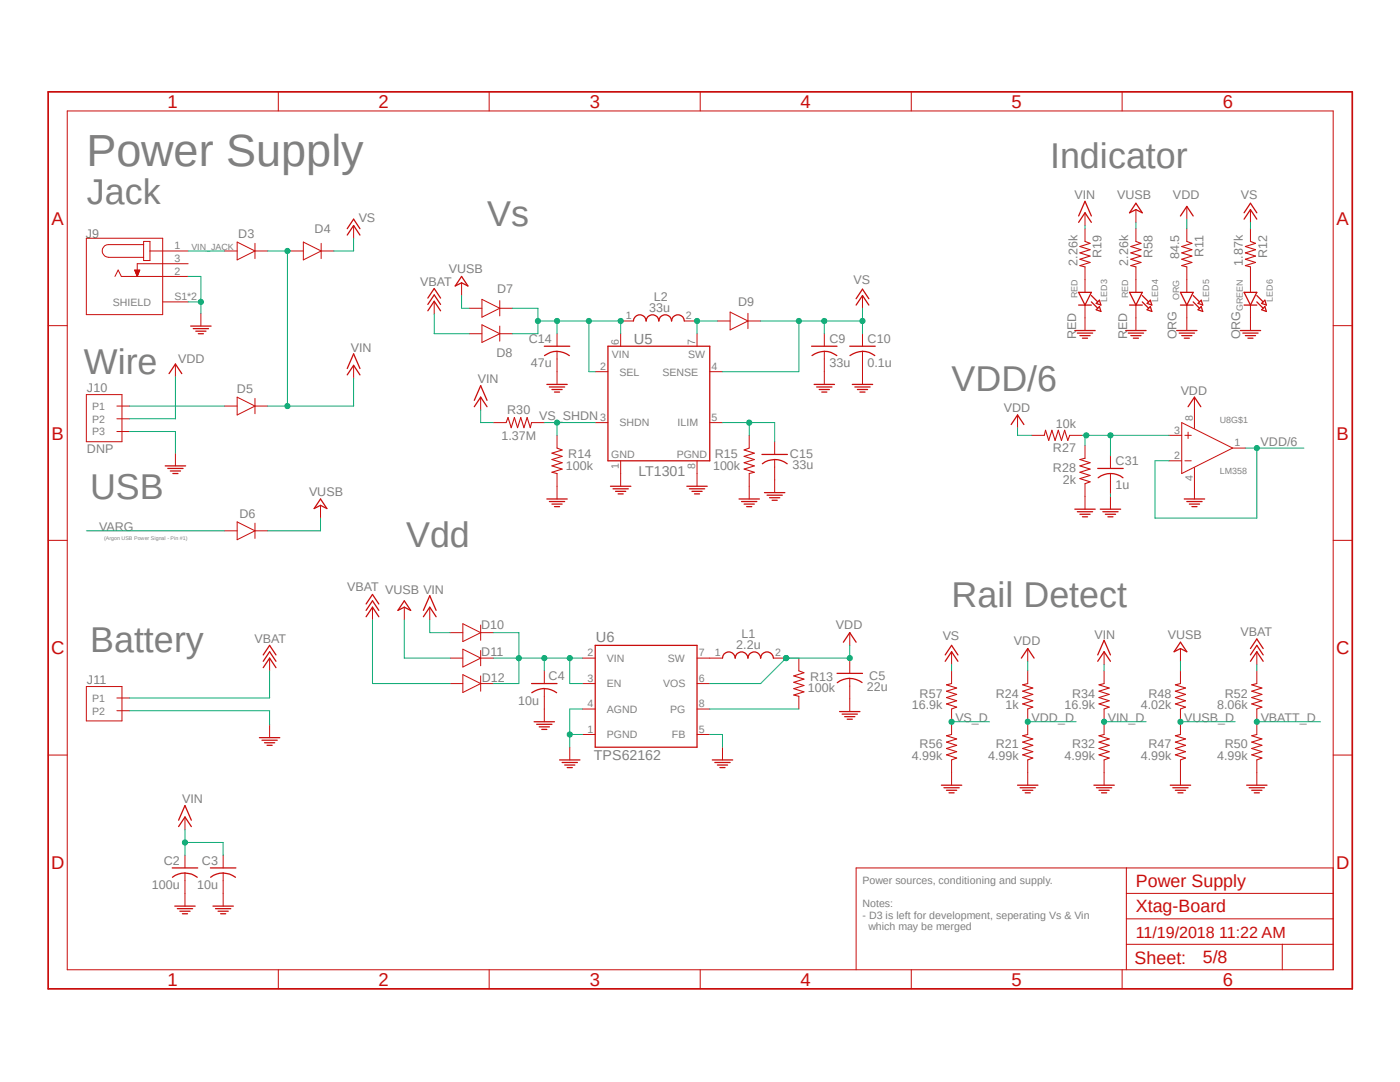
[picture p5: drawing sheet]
<svg xmlns="http://www.w3.org/2000/svg" width="279mm" height="216mm" viewBox="0 0 279 216" stroke-linecap="round" stroke-linejoin="round" font-family="sans-serif">
<path d="M9.1 18l261.2 179.9M270.3 18l-261.2 179.9" fill="none" stroke="#fff" stroke-width=".2"/>
<g fill="none" stroke="#c90d0c" stroke-width=".2">
<path d="M55.5 18.3v3.8M97.6 18.3v3.8M139.7 18.3v3.8M181.9 18.3v3.8M223.9 18.3v3.8M13.4 22.1h252.7v171.4h-252.7zM17.2 47.5h15.3v15.3h-15.3zM22.9 55.2l.7-1.3 .6 1.3h13.3M26.9 53.9h1l-.5 1.3zM26.9 53.9h1M26.9 54h.9M27 54.1h.8"/>
<path d="M27 54.2h.8M27.1 54.3h.6M27.1 54.5h.5M27.1 54.4h.6M27.1 54.6h.5M27.2 54.7h.4M27.3 54.8h.2M27.3 55h.1M27.3 54.9h.2M27.3 55.1h.1M28.7 48.8h-7a1.27 1.27 0 0 0-1.3 1.3 1.27 1.27 0 0 0 1.3 1.3h7M28.7 48.2h1.2v3.8h-1.2z"/>
<path d="M29.9 50.1h7.6M37.5 52.6h-10.1v2.6M44.8 50.1h2.5M47.3 48.3l3.6 1.8-3.6 1.8zM50.9 50.1h2.5M50.9 48.6v3M58 50.1h2.5M60.5 48.3l3.6 1.8-3.6 1.8zM64.1 50.1h2.5M64.1 48.6v3M70.6 45v2.5M92.1 56.4v2.6"/>
<path d="M96.2 59.7l3.5 1.8-3.5 1.8zM99.7 60v3M172.1 59v2.5M216.5 42.5v2.5M216.5 45.6v2.6M216.5 53.3v5M226.7 41.8v2.6M226.7 45.6v2.6M226.7 53.3v5M236.9 41.2v2.5M236.9 45.6v2.6M236.9 53.3v5"/>
<path d="M249.6 41.8v2.6M249.6 45.6v2.6M249.6 53.3v5M9.6 65h3.8M17.2 78.7h7.1v9.4h-7.1zM32.5 60.2h5M35 72.6v2.6M40.1 62.5v2.6M47.3 79.2l3.6 1.8-3.6 1.8zM50.9 79.5v3M70.6 72.9v2.5M86.7 60.1v2.6"/>
<path d="M93.6 61.5h2.6M93.6 66.6h2.6M95.9 79.2v2.6M96.2 64.8l3.5 1.8-3.5 1.7zM99.7 61.5h2.6M99.7 65.1v3M99.7 66.6h2.6M111.2 66.6v2.5M111.2 70.1v6.6M118.8 74.2h2.5M123.9 66.6v2.5M123.9 64.1h2.5"/>
<path d="M136.6 64.1h2.5M139.1 66.6v2.5M141.6 74.2h2.6M143.2 64.1h2.5M145.7 62.3l3.6 1.8-3.6 1.7zM149.3 64.1h2.5M149.3 62.5v3.1M164.5 66.6v2.5M164.5 70.1v6.6M172.1 66.6v2.5M172.1 70.1v6.6M216.5 60.9v5.1"/>
<path d="M226.7 60.9v5.1M236.9 60.9v5.1M238.4 79.2v6.3M249.6 60.9v5.1M266.1 65h3.8M23.3 81h2.6M23.3 83.6h2.6M23.3 86.1h2.6M35 90.4v2.6M44.8 81h2.5M50.9 81h2.5M98.5 84.3h2.5"/>
<path d="M106.1 84.3h2.5M111.2 86.9v2.5M111.2 94.5v5.1M118.8 84.3h2.5M123.9 91.9v5.1M139.1 91.9v5.1M141.6 84.3h2.6M149.5 86.9v2.5M149.5 94.5v5.1M154.6 88.1v2.6M154.6 91.7v6.6M203.1 82.8v2.5"/>
<path d="M205.9 86.9h2.5M213.5 86.9h2.5M216.5 88.9v2.5M216.5 96.5v5.1M221.6 90.9v2.6M221.6 94.5v4.1M221.6 99.1v2.5M233.3 86.9h2.5M233.3 91.9h2.5M235.8 84.3l10.2 5.1-10.2 5.1zM236.5 86.9h1.2M236.5 91.9h1.2"/>
<path d="M237.1 86.2v1.3M238.4 93.3v6.3M246 89.4h2.5M9.6 107.8h3.8M44.8 105.9h2.5M47.3 104.1l3.6 1.8-3.6 1.8zM50.9 104.4v3M50.9 105.9h2.5M64 100.8v2.6M266.1 107.8h3.8M17.2 137h7.1v6.8h-7.1zM23.3 139.3h2.6"/>
<path d="M53.8 131.3v2.6M74.3 121.2v2.5M80.7 121.2v2.5M85.8 121.2v2.5M89.8 131.3h2.6M89.8 136.4h2.6M89.8 126.2h2.6M92.4 124.5l3.5 1.7-3.5 1.8zM92.4 129.5l3.5 1.8-3.5 1.8zM92.4 134.6l3.5 1.8-3.5 1.8zM95.9 131.3h2.6M95.9 136.4h2.6"/>
<path d="M95.9 124.7v3.1M95.9 129.8v3M95.9 134.9v3M95.9 126.2h2.6M108.6 133.9v2.5M108.6 137.4v6.6M116.2 131.3h2.6M116.2 136.4h2.6M139.1 131.3h5.1M139.1 136.4h2.5M154.3 131.3h2.6M159.4 131.3v2.6"/>
<path d="M159.4 138.9v2.6M169.6 126.2v2.6M169.6 131.8v2.6M169.6 135.4v6.6M189.9 130v2.6M189.9 133.9v2.5M205.1 129.4v2.6M205.1 133.9v2.5M220.3 130v2.6M220.3 133.9v2.5M235.6 129.4v2.6M235.6 133.9v2.5"/>
<path d="M250.8 130v2.6M250.8 133.9v2.5M9.6 150.7h3.8M23.3 141.8h2.6M53.8 144.7v2.5M113.7 149.1v2.5M116.2 146.6h2.6M116.2 141.5h2.6M139.1 146.6h2.5M139.1 141.5h2.5M144.2 149.1v2.5M189.9 141.5v5.1"/>
<path d="M189.9 151.6v5.1M205.1 141.5v5.1M205.1 151.6v5.1M220.3 141.5v5.1M220.3 151.6v5.1M235.6 141.5v5.1M235.6 151.6v5.1M250.8 141.5v5.1M250.8 151.6v5.1M266.1 150.7h3.8M36.9 163v2.6M36.9 170.6v2.6"/>
<path d="M36.9 174.2v6.6M44.5 170.6v2.6M44.5 174.2v6.6M224.8 173.2v20.3M224.8 178.3h41.3M266.1 173.2h-95.2v20.3M55.5 193.5v3.8M97.6 193.5v3.8M139.7 193.5v3.8M181.9 193.5v3.8M223.9 193.5v3.8M224.8 188.4h41.3"/>
<path d="M224.8 183.3h41.3M255.9 188.4v5.1"/>
</g>
<path d="M9.6 18.3h260.3v179h-260.3z" fill="none" stroke="#c90d0c" stroke-width=".34"/>
<g fill="none" stroke="#c90d0c" stroke-width=".21">
<path d="M216.5 48.2l1.1 .4-2.1 .6 2.1 .6-2.1 .7 2.1 .6-2.1 .6 2.1 .7-2.1 .6 1 .3M226.7 48.2l1 .4-2 .6 2 .6-2 .7 2 .6-2 .6 2 .7-2 .6 1 .3M236.9 48.2l1 .4-2.1 .6 2.1 .6-2.1 .7 2.1 .6-2.1 .6 2.1 .7-2.1 .6 1.1 .3M249.6 48.2l1 .4-2.1 .6 2.1 .6-2.1 .7 2.1 .6-2.1 .6 2.1 .7-2.1 .6 1.1 .3M101 84.3l.4-1 .6 2 .7-2 .6 2 .6-2 .7 2 .6-2 .6 2 .3-1M111.2 89.4l1 .4-2 .6 2 .7-2 .6 2 .6-2 .7 2 .6-2 .6 1 .3M149.5 89.4l-1 .4 2 .6-2 .7 2 .6-2 .6 2 .7-2 .6 2 .6-1 .3M208.4 86.9l.3-1 .6 2 .6-2 .7 2 .6-2 .6 2 .7-2 .6 2 .4-1M216.5 91.4l-1 .3 2.1 .6-2.1 .7 2.1 .6-2.1 .6 2.1 .7-2.1 .6 2.1 .6-1.1 .4M159.4 133.9l1 .3-2 .7 2 .6-2 .6 2 .7-2 .6 2 .6-2 .7 1 .2M189.9 136.4l-1 .3 2 .6-2 .6 2 .7-2 .6 2 .6-2 .7 2 .6-1 .4M205.1 136.4l-1 .3 2 .6-2 .6 2 .7-2 .6 2 .6-2 .7 2 .6-1 .4"/>
<path d="M220.3 136.4l-1 .3 2.1 .6-2.1 .6 2.1 .7-2.1 .6 2.1 .6-2.1 .7 2.1 .6-1.1 .4M235.6 136.4l-1 .3 2 .6-2 .6 2 .7-2 .6 2 .6-2 .7 2 .6-1 .4M250.8 136.4l-1 .3 2 .6-2 .6 2 .7-2 .6 2 .6-2 .7 2 .6-1 .4M189.9 146.6l-1 .2 2 .6-2 .7 2 .6-2 .7 2 .6-2 .6 2 .7-1 .3M205.1 146.6l-1 .2 2 .6-2 .7 2 .6-2 .7 2 .6-2 .6 2 .7-1 .3M220.3 146.6l-1 .2 2.1 .6-2.1 .7 2.1 .6-2.1 .7 2.1 .6-2.1 .6 2.1 .7-1.1 .3M235.6 146.6l-1 .2 2 .6-2 .7 2 .6-2 .7 2 .6-2 .6 2 .7-1 .3M250.8 146.6l-1 .2 2 .6-2 .7 2 .6-2 .7 2 .6-2 .6 2 .7-1 .3"/>
</g>
<g fill="none" stroke="#c90d0c" stroke-width=".25">
<path d="M69.3 46.9l1.3-1.9 1.2 1.9M69.3 45.6l1.3-1.9 1.2 1.9M85.4 59.5l1.3-1.9 1.2 1.9M92.1 55.2l1.3 1.9-1.3-.7-1.3 .7zM170.9 59.6l1.2-1.9 1.3 1.9M215.3 44.4l1.2-1.9 1.3 1.9M215.3 43.1l1.2-2.9 1.3 2.9M215.3 58.3h2.5l-1.3 2.6zM217.8 59l1.3 1.2M225.4 58.3h2.6l-1.3 2.6zM226.7 40.6l1.3 1.9-1.3-.7-1.3 .7zM228 59l1.2 1.2"/>
<path d="M229.6 59.9l.3 1-1-.4zM235.6 43.1l1.3-1.9 1.2 1.9M235.6 58.3h2.5l-1.2 2.6zM238.1 59l1.3 1.2M248.3 43.7l1.3-1.9 1.2 1.9M248.3 42.5l1.3-1.9 1.2 1.9M248.3 58.3h2.5l-1.2 2.6zM250.8 59l1.3 1.2M33.7 74.5l1.3-1.9 1.3 1.9M38.1 65.1h4M38.6 65.6h3M39.1 66.1h2"/>
<path d="M39.6 66.6h1M69.3 74.8l1.3-1.9 1.2 1.9M69.3 73.5l1.3-2.9 1.2 2.9M85.4 62l1.3-1.9 1.2 1.9M85.4 60.7l1.3-1.9 1.2 1.9M94.7 79.9l1.2-2.9 1.3 2.9M108.6 69.1h5.1M108.7 71a4 4 0 0 1 4.9 0M109.1 76.7h4.1M109.6 77.2h3.1M110.2 77.7h2M110.7 78.2h1"/>
<path d="M121.3 69.1h20.3v22.8h-20.3zM126.4 64.1a1.27 1.27 0 0 1 1.3-1.3 1.27 1.27 0 0 1 1.2 1.3 1.27 1.27 0 0 1 1.3-1.3 1.27 1.27 0 0 1 1.3 1.3 1.27 1.27 0 0 1 1.3-1.3 1.27 1.27 0 0 1 1.2 1.3 1.27 1.27 0 0 1 1.3-1.3 1.27 1.27 0 0 1 1.3 1.3M162 69.1h5M162.1 71a4 4 0 0 1 4.9 0M162.5 76.7h4M163 77.2h3M163.5 77.7h2M164 78.2h1M169.6 69.1h5.1M169.6 71a4 4 0 0 1 5 0M170.1 76.7h4.1M170.6 77.2h3.1"/>
<path d="M170.9 60.9l1.2-1.9 1.3 1.9M171.1 77.7h2M171.6 78.2h1M214.5 66h4.1M215 66.5h3.1M215.3 60.9h2.5M215.5 67h2.1M216 67.5h1M217.8 60.2l1.3 1.3M218.8 60.5l.6-.6 .3 1zM218.8 61.8l.6-.6 .3 .9zM224.7 66h4"/>
<path d="M225.2 66.5h3M225.4 60.9h2.6M225.7 67h2M226.2 67.5h1M228 60.2l1.2 1.3M229.6 61.2l.3 .9-1-.3zM234.8 66h4.1M235.3 66.5h3.1M235.6 60.9h2.5M235.8 67h2.1M236.3 67.5h1.1M238.1 60.2l1.3 1.3"/>
<path d="M239.1 60.5l.6-.6 .3 1zM239.1 61.8l.6-.6 .3 .9zM247.5 66h4.1M248 66.5h3.1M248.3 60.9h2.5M248.5 67h2.1M249 67.5h1.1M250.8 60.2l1.3 1.3M251.8 60.5l.6-.6 .3 1zM251.8 61.8l.6-.6 .3 .9zM33 93h4M33.5 93.5h3"/>
<path d="M34 94h2M34.5 94.5h1M64 99.6l1.2 1.9-1.2-.7-1.3 .7zM94.7 81.2l1.2-2 1.3 2M109.1 99.6h4.1M121.8 97h4.1M122.3 97.5h3.1M122.9 98h2M123.4 98.6h1M137.1 97h4M137.6 97.5h3M138.1 98h2"/>
<path d="M138.6 98.6h1M147.5 99.6h4.1M152.1 90.7h5M152.1 92.5a4 4 0 0 1 5 0M152.6 98.3h4M153.1 98.8h3M153.6 99.3h2M154.1 99.8h1M201.8 84.7l1.3-1.9 1.2 1.9M219.1 93.5h5.1M219.2 95.3a4 4 0 0 1 4.9 0M236.3 99.6h4.1"/>
<path d="M237.1 81.2l1.3-2 1.2 2M80.7 119.9l1.3 1.9-1.3-.6-1.3 .6zM109.6 100.1h3.1M110.2 100.6h2M110.7 101.1h1M148 100.1h3M148.5 100.6h2M149 101.1h1M214.5 101.6h4.1M215 102.1h3.1M215.5 102.6h2.1M216 103.1h1"/>
<path d="M219.6 101.6h4M220.1 102.1h3M220.6 102.6h2M221.1 103.1h1M236.9 100.1h3M237.4 100.6h2M237.9 101.1h1M52.5 133.2l1.3-1.9 1.3 1.9M52.5 132l1.3-2 1.3 2M52.5 130.7l1.3-1.9 1.3 1.9M73.1 123.1l1.2-1.9 1.3 1.9M73.1 121.8l1.2-1.9 1.3 1.9"/>
<path d="M73.1 120.5l1.2-1.9 1.3 1.9M84.5 123.1l1.3-1.9 1.2 1.9M84.5 121.8l1.3-2.9 1.2 2.9M106.1 136.4h5.1M108.6 137.4a4.9 4.9 0 0 0-2.5 .8M108.6 137.4a4.1 4.1 0 0 1 2.5 .8M118.8 128.8h20.3v20.3h-20.3zM144.2 131.3a1.27 1.27 0 0 1 1.3-1.2 1.27 1.27 0 0 1 1.2 1.2 1.27 1.27 0 0 1 1.3-1.2 1.27 1.27 0 0 1 1.3 1.2 1.27 1.27 0 0 1 1.2-1.2 1.27 1.27 0 0 1 1.3 1.2 1.27 1.27 0 0 1 1.3-1.2 1.27 1.27 0 0 1 1.2 1.2M167 134.4h5.1M168.3 128.1l1.3-1.9 1.3 1.9M172 136.2a4 4 0 0 0-4.9 0M188.6 132l1.3-2 1.3 2"/>
<path d="M188.6 130.7l1.3-1.9 1.3 1.9M203.8 131.3l1.3-1.9 1.3 1.9M219.1 132l1.2-2 1.3 2M219.1 130.7l1.2-2.9 1.3 2.9M235.6 128.1l1.3 1.9-1.3-.6-1.3 .6zM249.6 132l1.2-2 1.3 2M249.6 130.7l1.2-1.9 1.3 1.9M249.6 129.4l1.2-1.9 1.3 1.9M51.8 147.2h4M52.3 147.7h3M52.8 148.2h2M53.3 148.7h1"/>
<path d="M106.6 144h4.1M107.1 144.5h3.1M107.6 145h2M108.1 145.5h1M111.7 151.6h4M112.2 152.1h3M112.7 152.7h2M113.2 153.2h1M142.2 151.6h4M142.7 152.1h3M143.2 152.7h2M143.7 153.2h1"/>
<path d="M167.6 142h4M168.1 142.5h3M168.6 143h2M169.1 143.5h1M187.9 156.7h4M188.4 157.2h3M188.9 157.7h2M189.4 158.2h1M203.1 156.7h4M203.6 157.2h3M204.1 157.7h2M204.6 158.2h1"/>
<path d="M218.3 156.7h4.1M218.8 157.2h3.1M219.3 157.7h2.1M219.8 158.2h1.1M233.6 156.7h4M234.1 157.2h3M234.6 157.7h2M235.1 158.2h1M248.8 156.7h4.1M249.3 157.2h3M249.8 157.7h2M250.3 158.2h1"/>
<path d="M34.4 173.2h5.1M34.4 175a4 4 0 0 1 5 0M35.6 164.9l1.3-1.9 1.3 1.9M35.6 163.7l1.3-3 1.3 3M42 173.2h5.1M42 175a4 4 0 0 1 5 0M34.9 180.8h4M35.4 181.3h3M35.9 181.8h2M36.4 182.3h1M42.5 180.8h4.1M43 181.3h3.1"/>
<path d="M43.5 181.8h2.1M44 182.3h1"/>
</g>
<path d="M216 86.9h17.3M221.6 86.9v4" fill="none" stroke="#0dab76" stroke-width=".2"/>
<circle cx="221.6" cy="86.9" r=".51" fill="#0dab76"/>
<g fill="none" stroke="#0dab76" stroke-width=".2">
<path d="M216.8 86.9h-.3v2"/>
<circle cx="221.6" cy="86.9" r=".51"/>
</g>
<circle cx="216.8" cy="86.9" r=".51" fill="#0dab76"/>
<g fill="none" stroke="#0dab76" stroke-width=".2">
<path d="M248.5 89.4h11.7M250.8 89.4v14h-20.3v-11.5h2.8"/>
<circle cx="216.8" cy="86.9" r=".51"/>
</g>
<circle cx="250.8" cy="89.4" r=".51" fill="#0dab76"/>
<g fill="none" stroke="#0dab76" stroke-width=".2">
<path d="M37.5 50.1h7.3M221.6 98.6v.5M113.7 146.6h2.5M116.2 141.5h-2.5v7.6"/>
<circle cx="250.8" cy="89.4" r=".51"/>
</g>
<circle cx="113.7" cy="146.6" r=".51" fill="#0dab76"/>
<g fill="none" stroke="#0dab76" stroke-width=".2">
<path d="M37.5 55.2h2.6v7.3M37.5 60.2h2.6M25.9 86.1h9.1v4.3M25.9 141.8h27.9v2.9M141.6 146.6h2.6v2.5"/>
<circle cx="113.7" cy="146.6" r=".51"/>
</g>
<circle cx="40.1" cy="60.2" r=".51" fill="#0dab76"/>
<g fill="none" stroke="#0dab76" stroke-width=".2">
<path d="M92.1 59v2.5h1.5M226.7 44.4v1.2M107.4 64.1h16.5v2.5M117.5 64.1v10.1h1.3M17.2 105.9h27.6M64 103.4v2.5h-10.6M80.7 123.7v7.6h9.1M235.6 132v1.9M141.6 141.5h17.8"/>
<circle cx="40.1" cy="60.2" r=".51"/>
</g>
<circle cx="123.9" cy="64.1" r=".51" fill="#0dab76"/>
<circle cx="123.9" cy="64.1" r=".51" fill="none" stroke="#0dab76" stroke-width=".2"/>
<circle cx="117.5" cy="64.1" r=".51" fill="#0dab76"/>
<g fill="none" stroke="#0dab76" stroke-width=".2">
<path d="M111.2 64.1v2.5"/>
<circle cx="117.5" cy="64.1" r=".51"/>
</g>
<circle cx="111.2" cy="64.1" r=".51" fill="#0dab76"/>
<g fill="none" stroke="#0dab76" stroke-width=".2">
<path d="M102.3 61.5h5.1v5.1h-5.1"/>
<circle cx="111.2" cy="64.1" r=".51"/>
</g>
<circle cx="107.4" cy="64.1" r=".51" fill="#0dab76"/>
<g fill="none" stroke="#0dab76" stroke-width=".2">
<path d="M143.2 64.1h-4.1v2.5"/>
<circle cx="107.4" cy="64.1" r=".51"/>
</g>
<circle cx="139.1" cy="64.1" r=".51" fill="#0dab76"/>
<g fill="none" stroke="#0dab76" stroke-width=".2">
<path d="M108.6 84.3h10.2M111.2 84.3v2.6"/>
<circle cx="139.1" cy="64.1" r=".51"/>
</g>
<circle cx="111.2" cy="84.3" r=".51" fill="#0dab76"/>
<g fill="none" stroke="#0dab76" stroke-width=".2">
<path d="M144.2 84.3h10.4M149.5 84.3v2.6"/>
<circle cx="111.2" cy="84.3" r=".51"/>
</g>
<circle cx="149.5" cy="84.3" r=".51" fill="#0dab76"/>
<g fill="none" stroke="#0dab76" stroke-width=".2">
<path d="M154.6 84.3v3.8M116.2 131.3h-2.5v5.1h2.5"/>
<circle cx="149.5" cy="84.3" r=".51"/>
</g>
<circle cx="113.7" cy="131.3" r=".51" fill="#0dab76"/>
<g fill="none" stroke="#0dab76" stroke-width=".2">
<path d="M113.7 131.3h-5.1v2.6"/>
<circle cx="113.7" cy="131.3" r=".51"/>
</g>
<circle cx="108.6" cy="131.3" r=".51" fill="#0dab76"/>
<g fill="none" stroke="#0dab76" stroke-width=".2">
<path d="M98.5 131.3h10.1M98.5 126.2h5v5.1"/>
<circle cx="108.6" cy="131.3" r=".51"/>
</g>
<circle cx="103.5" cy="131.3" r=".51" fill="#0dab76"/>
<g fill="none" stroke="#0dab76" stroke-width=".2">
<path d="M103.5 131.3v5.1h-5M169.6 128.8v3"/>
<circle cx="103.5" cy="131.3" r=".51"/>
</g>
<circle cx="156.9" cy="131.3" r=".51" fill="#0dab76"/>
<g fill="none" stroke="#0dab76" stroke-width=".2">
<path d="M169.6 131.3h-12.7l-5.1 5.1h-10.2"/>
<circle cx="156.9" cy="131.3" r=".51"/>
</g>
<circle cx="156.9" cy="131.3" r=".51" fill="#0dab76"/>
<circle cx="156.9" cy="131.3" r=".51" fill="none" stroke="#0dab76" stroke-width=".2"/>
<circle cx="169.6" cy="131.3" r=".51" fill="#0dab76"/>
<g fill="none" stroke="#0dab76" stroke-width=".2">
<path d="M236.9 43.7v1.9M35 75.2v8.4h-9.1M164.5 64.1v2.5M172.1 61.5v2.6h-20.3M203.1 85.3v1.6h2.8M156.9 131.3h2.5M205.1 132v1.9"/>
<circle cx="169.6" cy="131.3" r=".51"/>
</g>
<circle cx="164.5" cy="64.1" r=".51" fill="#0dab76"/>
<g fill="none" stroke="#0dab76" stroke-width=".2">
<path d="M172.1 64.1v2.5"/>
<circle cx="164.5" cy="64.1" r=".51"/>
</g>
<circle cx="172.1" cy="64.1" r=".51" fill="#0dab76"/>
<g fill="none" stroke="#0dab76" stroke-width=".2">
<path d="M159.4 64.1v10.1"/>
<circle cx="172.1" cy="64.1" r=".51"/>
</g>
<circle cx="159.4" cy="64.1" r=".51" fill="#0dab76"/>
<g fill="none" stroke="#0dab76" stroke-width=".2">
<path d="M70.6 47.5v2.6h-4M249.6 44.4v1.2M144.2 74.2h15.2M189.9 132.6v1.3M36.9 165.6v5M36.9 168.1h7.6v2.5"/>
<circle cx="159.4" cy="64.1" r=".51"/>
</g>
<circle cx="36.9" cy="168.1" r=".51" fill="#0dab76"/>
<g fill="none" stroke="#0dab76" stroke-width=".2">
<path d="M53.4 50.1h4.6M216.5 45v.6M70.6 75.4v5.6h-17.2M95.9 81.8v2.5h2.6M85.8 123.7v2.5h4M220.3 132.6v1.3"/>
<circle cx="36.9" cy="168.1" r=".51"/>
</g>
<circle cx="57.4" cy="50.1" r=".51" fill="#0dab76"/>
<g fill="none" stroke="#0dab76" stroke-width=".2">
<path d="M57.4 50.1v30.9"/>
<circle cx="57.4" cy="50.1" r=".51"/>
</g>
<circle cx="57.4" cy="81" r=".51" fill="#0dab76"/>
<g fill="none" stroke="#0dab76" stroke-width=".2">
<path d="M86.7 62.7v3.9h6.9M53.8 133.9v5.4h-27.9M74.3 123.7v12.7h15.5M250.8 132.6v1.3M205.1 144h9.7"/>
<circle cx="57.4" cy="81" r=".51"/>
</g>
<circle cx="205.1" cy="144" r=".51" fill="#0dab76"/>
<g fill="none" stroke="#0dab76" stroke-width=".2">
<path d="M220.3 144h8.4"/>
<circle cx="205.1" cy="144" r=".51"/>
</g>
<circle cx="220.3" cy="144" r=".51" fill="#0dab76"/>
<g fill="none" stroke="#0dab76" stroke-width=".2">
<path d="M235.6 144h10.9"/>
<circle cx="220.3" cy="144" r=".51"/>
</g>
<circle cx="235.6" cy="144" r=".51" fill="#0dab76"/>
<g fill="none" stroke="#0dab76" stroke-width=".2">
<path d="M250.8 144h12.7"/>
<circle cx="235.6" cy="144" r=".51"/>
</g>
<circle cx="250.8" cy="144" r=".51" fill="#0dab76"/>
<g fill="none" stroke="#0dab76" stroke-width=".2">
<path d="M189.9 144h7.6"/>
<circle cx="250.8" cy="144" r=".51"/>
</g>
<circle cx="189.9" cy="144" r=".51" fill="#0dab76"/>
<g fill="none" stroke="#0dab76" stroke-width=".2">
<path d="M25.9 81h18.9"/>
<circle cx="189.9" cy="144" r=".51"/>
</g>
<text font-size="9" fill="#808080" x="17.2" y="33.1">Power Supply</text>
<g font-size="7.2" fill="#808080">
<text x="209.6" y="33.6">Indicator</text>
<text x="17.4" y="40.7">Jack</text>
<text x="97.2" y="45">Vs</text>
<text x="16.7" y="74.7">Wire</text>
<text x="189.9" y="78">VDD/6</text>
<text x="18" y="99.6">USB</text>
<text x="81.1" y="109.2">Vdd</text>
<text x="189.9" y="121.2">Rail Detect</text>
<text x="18" y="130.1">Battery</text>
</g>
<g font-size="3.7" fill="#c90d0c">
<text x="33.4" y="21.5">1</text>
<text x="75.6" y="21.5">2</text>
<text x="117.7" y="21.5">3</text>
<text x="159.8" y="21.5">4</text>
<text x="201.9" y="21.5">5</text>
<text x="244" y="21.5">6</text>
<text x="10.3" y="44.9">A</text>
<text x="266.7" y="44.9">A</text>
<text x="10.3" y="87.7">B</text>
<text x="266.7" y="87.7">B</text>
<text x="10.2" y="130.6">C</text>
<text x="266.7" y="130.6">C</text>
<text x="10.2" y="173.4">D</text>
<text x="266.7" y="173.4">D</text>
<text x="33.4" y="196.7">1</text>
<text x="75.6" y="196.7">2</text>
<text x="117.7" y="196.7">3</text>
<text x="159.8" y="196.7">4</text>
<text x="201.9" y="196.7">5</text>
<text x="244" y="196.7">6</text>
</g>
<g font-size="3.6" fill="#c90d0c">
<text x="226.7" y="177">Power Supply</text>
<text x="226.7" y="182.1">Xtag-Board</text>
<text x="226.4" y="192.4">Sheet:</text>
<text x="240" y="192.2">5/8</text>
</g>
<text font-size="3.2" fill="#c90d0c" x="226.7" y="187.2">11/19/2018 11:22 AM</text>
<g font-size="2.9" fill="#808080">
<text x="126.5" y="68.6">U5</text>
<text x="118.9" y="128">U6</text>
</g>
<g font-size="2.8" fill="#808080">
<text x="127.4" y="95">LT1301</text>
<text x="118.5" y="151.6">TPS62162</text>
</g>
<g font-size="2.5" fill="#808080">
<text x="214.5" y="39.7">VIN</text>
<text x="223" y="39.7">VUSB</text>
<text x="234.1" y="39.7">VDD</text>
<text x="247.7" y="39.7">VS</text>
<text x="17.1" y="47.5">J9</text>
<text x="47.5" y="47.5">D3</text>
<text x="62.8" y="46.5">D4</text>
<text x="71.6" y="44.2">VS</text>
<text x="215" y="53" transform="rotate(-90 215 53)">2.26k</text>
<text x="219.8" y="51.5" transform="rotate(-90 219.8 51.5)">R19</text>
<text x="225.2" y="53" transform="rotate(-90 225.2 53)">2.26k</text>
<text x="230" y="51.5" transform="rotate(-90 230 51.5)">R58</text>
<text x="235.3" y="51.8" transform="rotate(-90 235.3 51.8)">84.5</text>
<text x="240.2" y="51.4" transform="rotate(-90 240.2 51.4)">R11</text>
<text x="248" y="53" transform="rotate(-90 248 53)">1.87k</text>
<text x="252.9" y="51.5" transform="rotate(-90 252.9 51.5)">R12</text>
<text x="83.9" y="57.1">VBAT</text>
<text x="89.6" y="54.5">VUSB</text>
<text x="99.2" y="58.5">D7</text>
<text x="130.5" y="60">L2</text>
<text x="170.4" y="56.7">VS</text>
<text x="129.6" y="62.3">33u</text>
<text x="147.3" y="61.1">D9</text>
<text x="70" y="70.1">VIN</text>
<text x="99.1" y="71.3">D8</text>
<text x="105.5" y="68.5">C14</text>
<text x="165.5" y="68.5">C9</text>
<text x="173.1" y="68.5">C10</text>
<text x="214.8" y="67.7" transform="rotate(-90 214.8 67.7)">RED</text>
<text x="224.9" y="67.7" transform="rotate(-90 224.9 67.7)">RED</text>
<text x="234.8" y="67.7" transform="rotate(-90 234.8 67.7)">ORG</text>
<text x="247.5" y="67.7" transform="rotate(-90 247.5 67.7)">ORG</text>
<text x="35.6" y="72.4">VDD</text>
<text x="95.4" y="76.5">VIN</text>
<text x="106" y="73.3">47u</text>
<text x="165.5" y="73.3">33u</text>
<text x="173.1" y="73.3">0.1u</text>
<text x="17.4" y="78.2">J10</text>
<text x="47.3" y="78.5">D5</text>
<text x="101.2" y="82.6">R30</text>
<text x="107.6" y="83.8">VS_SHDN</text>
<text x="200.3" y="82.3">VDD</text>
<text x="235.6" y="78.7">VDD</text>
<text x="100.1" y="87.9">1.37M</text>
<text x="210.7" y="85.3">10k</text>
<text x="251.6" y="88.9">VDD/6</text>
<text x="17.4" y="90.4">DNP</text>
<text x="112.9" y="93.7">100k</text>
<text x="113.4" y="91.4">R14</text>
<text x="142.3" y="93.7">100k</text>
<text x="142.7" y="91.4">R15</text>
<text x="157.7" y="91.3">C15</text>
<text x="158.2" y="93.6">33u</text>
<text x="210.1" y="90.2">R27</text>
<text x="210.1" y="94.3">R28</text>
<text x="222.6" y="92.8">C31</text>
<text x="61.7" y="98.9">VUSB</text>
<text x="212.1" y="96.5">2k</text>
<text x="222.6" y="97.7">1u</text>
<text x="19.8" y="105.9">VARG</text>
<text x="47.8" y="103.4">D6</text>
<text x="69.3" y="118">VBAT</text>
<text x="76.9" y="118.6">VUSB VIN</text>
<text x="96" y="125.6">D10</text>
<text x="166.8" y="125.5">VDD</text>
<text x="50.8" y="128.3">VBAT</text>
<text x="96.1" y="130.8">D11</text>
<text x="146.9" y="129.5">2.2u</text>
<text x="148" y="127.3">L1</text>
<text x="188.1" y="127.8">VS</text>
<text x="202.4" y="128.7">VDD</text>
<text x="218.4" y="127.5">VIN</text>
<text x="233" y="127.5">VUSB</text>
<text x="247.6" y="127">VBAT</text>
<text x="17.4" y="136.4">J11</text>
<text x="96.1" y="136">D12</text>
<text x="109.5" y="135.8">C4</text>
<text x="161.7" y="135.8">R13</text>
<text x="173" y="137.8">22u</text>
<text x="173.5" y="135.8">C5</text>
<text x="103.4" y="140.6">10u</text>
<text x="161.2" y="138.2">100k</text>
<text x="182" y="141.5">16.9k</text>
<text x="183.5" y="139.2">R57</text>
<text x="198.7" y="139.2">R24</text>
<text x="200.7" y="141.5">1k</text>
<text x="212.4" y="141.5">16.9k</text>
<text x="214" y="139.2">R34</text>
<text x="227.7" y="141.5">4.02k</text>
<text x="229.2" y="139.2">R48</text>
<text x="242.9" y="141.5">8.06k</text>
<text x="244.4" y="139.2">R52</text>
<text x="183.5" y="149.4">R56</text>
<text x="190.7" y="144">VS_D</text>
<text x="198.7" y="149.4">R21</text>
<text x="205.9" y="144">VDD_D</text>
<text x="214" y="149.4">R32</text>
<text x="221.1" y="144">VIN_D</text>
<text x="229.2" y="149.4">R47</text>
<text x="236.3" y="144">VUSB_D</text>
<text x="244.4" y="149.4">R50</text>
<text x="251.6" y="144">VBATT_D</text>
<text x="182" y="151.6">4.99k</text>
<text x="197.2" y="151.6">4.99k</text>
<text x="212.4" y="151.6">4.99k</text>
<text x="227.7" y="151.6">4.99k</text>
<text x="242.9" y="151.6">4.99k</text>
<text x="36.4" y="160.2">VIN</text>
<text x="32.7" y="172.6">C2</text>
<text x="40.3" y="172.6">C3</text>
<text x="30.3" y="177.4">100u</text>
<text x="39.3" y="177.4">10u</text>
</g>
<g font-size="2.1" fill="#808080">
<text x="34.8" y="49.7">1</text>
<text x="34.8" y="52.2">3</text>
<text x="34.8" y="54.8">2</text>
<text x="34.8" y="59.9">S1*2</text>
<text x="22.5" y="61">SHIELD</text>
<text x="124.9" y="63.7">1</text>
<text x="136.9" y="63.7">2</text>
<text x="122.1" y="71.4">VIN</text>
<text x="123.5" y="68.7" transform="rotate(-90 123.5 68.7)">6</text>
<text x="137.4" y="71.4">SW</text>
<text x="138.8" y="68.7" transform="rotate(-90 138.8 68.7)">7</text>
<text x="119.8" y="73.8">2</text>
<text x="123.7" y="74.9">SEL</text>
<text x="132.2" y="74.9">SENSE</text>
<text x="142" y="73.8">4</text>
<text x="18.4" y="81.8">P1</text>
<text x="119.8" y="84">3</text>
<text x="142" y="84">5</text>
<text x="238" y="84" transform="rotate(-90 238 84)">8</text>
<text x="18.4" y="84.3">P2</text>
<text x="18.4" y="86.9">P3</text>
<text x="123.7" y="85.1">SHDN</text>
<text x="135.2" y="85.1">ILIM</text>
<text x="234.3" y="86.5">3</text>
<text x="246.4" y="89.1">1</text>
<text x="122" y="91.4">GND</text>
<text x="123.5" y="93.5" transform="rotate(-90 123.5 93.5)">1</text>
<text x="135" y="91.4">PGND</text>
<text x="138.8" y="93.5" transform="rotate(-90 138.8 93.5)">8</text>
<text x="234.3" y="91.6">2</text>
<text x="238" y="96.1" transform="rotate(-90 238 96.1)">4</text>
<text x="117.3" y="130.9">2</text>
<text x="139.4" y="130.9">7</text>
<text x="142.7" y="130.9">1</text>
<text x="154.7" y="130.9">2</text>
<text x="117.3" y="136">3</text>
<text x="121.1" y="132.1">VIN</text>
<text x="121.1" y="137.2">EN</text>
<text x="132.3" y="137.2">VOS</text>
<text x="133.3" y="132.1">SW</text>
<text x="139.4" y="136">6</text>
<text x="18.4" y="142.6">P2</text>
<text x="18.4" y="140">P1</text>
<text x="117.3" y="141.1">4</text>
<text x="121.1" y="142.2">AGND</text>
<text x="133.7" y="142.2">PG</text>
<text x="139.4" y="141.1">8</text>
<text x="117.3" y="146.2">1</text>
<text x="121.1" y="147.3">PGND</text>
<text x="134.1" y="147.3">FB</text>
<text x="139.4" y="146.2">5</text>
<text x="172.1" y="176.5">Power sources, conditioning and supply.</text>
<text x="172.1" y="181.1">Notes:</text>
<text x="172.1" y="183.3">- D3 is left for development, seperating Vs &amp; Vin</text>
<text x="173.3" y="185.6">which may be merged</text>
</g>
<g font-size="1.8" fill="#808080">
<text x="38.2" y="49.8">VIN_JACK</text>
<text x="215" y="59.5" transform="rotate(-90 215 59.5)">RED</text>
<text x="225.2" y="59.5" transform="rotate(-90 225.2 59.5)">RED</text>
<text x="235.3" y="59.9" transform="rotate(-90 235.3 59.9)">ORG</text>
<text x="221" y="60.2" transform="rotate(-90 221 60.2)">LED3</text>
<text x="231.1" y="60.2" transform="rotate(-90 231.1 60.2)">LED4</text>
<text x="241.3" y="60.2" transform="rotate(-90 241.3 60.2)">LED5</text>
<text x="248" y="62.1" transform="rotate(-90 248 62.1)">GREEN</text>
<text x="254" y="60.2" transform="rotate(-90 254 60.2)">LED6</text>
<text x="243.5" y="84.3">U8G$1</text>
<text x="243.5" y="94.5">LM358</text>
</g>
<text font-size="1.1" fill="#808080" x="20.8" y="107.7">(Argon USB Power Signal - Pin #1)</text>
</svg>
